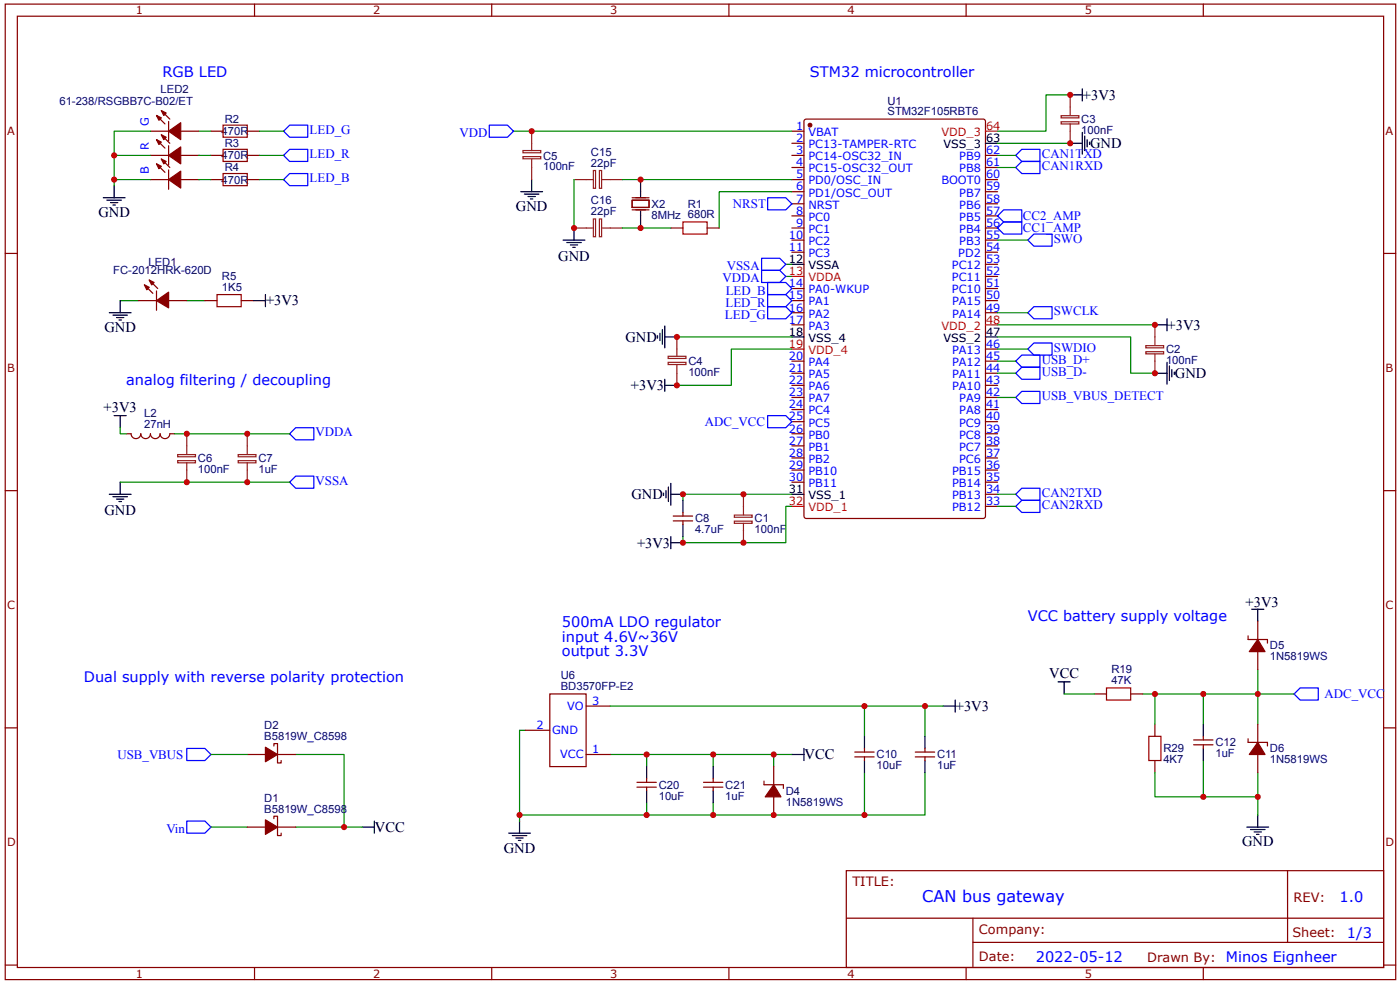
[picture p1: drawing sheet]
<svg xmlns="http://www.w3.org/2000/svg" width="271mm" height="191mm" viewBox="0 0 271 191" stroke-linecap="round" stroke-linejoin="round" font-family="sans-serif">
<g fill="none" stroke="#800" stroke-width=".23">
<path d="M1 .8h269.2v188.8h-269.2zM3.4 3.1h264.4v184.2h-264.4zM49.3 .8v2.3M95.2 .8v2.3M141.1 .8v2.3M187 .8v2.3M232.9 .8v2.3M1 49.1h2.4M39.7 58.2h2.3M46.7 58.2h2.3M267.8 49.1h2.4M1 95h2.4"/>
<path d="M267.8 95h2.4M1 140.9h2.4M267.8 140.9h2.4M163.8 168.5h104v18.8h-104zM163.8 177.7h103.9M188.3 177.7v9.4M249.2 168.5v13.9M1 186.8h2.4M49.3 187.3v2.3M95.2 187.3v2.3M141.1 187.3v2.3M187 187.3v2.3"/>
<path d="M188.3 182.4h79.4M232.9 187.3v2.3M267.8 186.8h2.4"/>
</g>
<path d="M23.3 58.2h3.5M36.2 58.2h3.5" fill="none" stroke="#080" stroke-width=".23"/>
<path d="M23.3 58.2v2.3M49 58.2h2.4M51.4 57v2.4M21.2 60.5h4.2M21.9 61h2.8M22.6 61.5h1.4M23 61.9h.5" fill="none" stroke="#000" stroke-width=".23"/>
<path d="M42 57h4.7v2.4h-4.7z" fill="none" stroke="#a00000" stroke-width=".23"/>
<path d="M30.3 27l.9 .5-.4 .5z" fill="#800"/>
<path d="M30.3 27l.9 .5-.4 .5z" fill="none" stroke="#800" stroke-width=".23"/>
<path d="M31.2 26.1l1 .5-.5 .4z" fill="#800"/>
<path d="M29.1 30.1h3.5M30.3 27l1.6 1.7M31.2 26.1l1 .5-.5 .4zM31.2 26.1l1.7 1.6M32.6 28.2v3.8M35 30.1h3.5" fill="none" stroke="#800" stroke-width=".23"/>
<path d="M32.6 30.1l2.4-1.7v3.3z" fill="#800"/>
<path d="M32.6 30.1l2.4-1.7v3.3z" fill="none" stroke="#800" stroke-width=".23"/>
<path d="M30.3 22.3l.9 .5-.4 .5z" fill="#800"/>
<path d="M30.3 22.3l.9 .5-.4 .5z" fill="none" stroke="#800" stroke-width=".23"/>
<path d="M31.2 21.4l1 .5-.5 .4z" fill="#800"/>
<path d="M29.1 25.4h3.5M30.3 22.3l1.6 1.7M31.2 21.4l1 .5-.5 .4zM31.2 21.4l1.7 1.6M32.6 23.5v3.8M35 25.4h3.5" fill="none" stroke="#800" stroke-width=".23"/>
<path d="M32.6 25.4l2.4-1.6v3.2z" fill="#800"/>
<path d="M32.6 25.4l2.4-1.6v3.2z" fill="none" stroke="#800" stroke-width=".23"/>
<path d="M30.3 31.7l.9 .5-.4 .5z" fill="#800"/>
<path d="M30.3 31.7l.9 .5-.4 .5z" fill="none" stroke="#800" stroke-width=".23"/>
<path d="M31.2 30.8l1 .4-.5 .5z" fill="#800"/>
<path d="M29.1 34.8h3.5M30.3 31.7l1.6 1.7M31.2 30.8l1 .4-.5 .5zM31.2 30.8l1.7 1.6M32.6 32.9v3.7M35 34.8h3.5" fill="none" stroke="#800" stroke-width=".23"/>
<path d="M32.6 34.8l2.4-1.7v3.3z" fill="#800"/>
<path d="M32.6 34.8l2.4-1.7v3.3zM40.8 25.4h2.4M40.8 30.1h2.4M40.8 34.8h2.4M47.9 25.4h2.3M47.9 30.1h2.3M47.9 34.8h2.3M155.8 23.2l.3-.2h34.2l.4 .3 .1 76.6-.3 .4-34.4 .1-.4-.3-.1-76.6z" fill="none" stroke="#800" stroke-width=".23"/>
<path d="M20 38.3h4.2M20.7 38.7h2.8M21.4 39.2h1.4M21.9 39.7h.4M22.1 35.9v2.4" fill="none" stroke="#000" stroke-width=".23"/>
<path d="M54.9 25.4l1.2-1.2h3.5v2.4h-3.5zM54.9 30.1l1.2-1.2h3.5v2.3h-3.5zM54.9 34.8l1.2-1.2h3.5v2.3h-3.5z" fill="none" stroke="#00f" stroke-width=".23"/>
<path d="M43.2 24.2h4.7v2.4h-4.7zM43.2 28.9h4.7v2.3h-4.7zM43.2 33.6h4.7v2.3h-4.7z" fill="none" stroke="#a00000" stroke-width=".23"/>
<path d="M29.1 34.8h-7v1.1M29.1 30.1h-7v4.7M29.1 25.4h-7v4.7M38.5 30.1h2.3M38.5 25.4h2.3M38.5 34.8h2.3M50.2 25.4h4.7M50.2 34.8h4.7M50.2 30.1h4.7" fill="none" stroke="#080" stroke-width=".23"/>
<circle cx="156.8" cy="24.2" r=".35" fill="#800"/>
<g fill="none" stroke="#800" stroke-width=".23">
<path d="M122.4 38.7h3.2v1.5h-3.2zM122.4 38.3h3.2M153.3 25.4h2.3M153.3 27.7h2.3M153.3 30.1h2.3M153.3 32.4h2.3M153.3 34.8h2.3M153.3 37.1h2.3M153.3 39.4h2.3M190.8 30.1h2.3M190.8 32.4h2.3M190.8 34.8h2.3"/>
<path d="M190.8 37.1h2.3M190.8 39.4h2.3M122.4 40.6h3.2M129.9 44.1h2.3M136.9 44.1h2.3M153.3 41.8h2.3M153.3 44.1h2.3M153.3 46.5h2.3M153.3 48.8h2.3M153.3 55.8h2.3M153.3 58.2h2.3M190.8 41.8h2.3"/>
<path d="M190.8 44.1h2.3M190.8 46.5h2.3M190.8 48.8h2.3M190.8 55.8h2.3M190.8 58.2h2.3M190.8 53.5h2.3M190.8 51.2h2.3M153.3 60.5h2.3M153.3 62.9h2.3M153.3 69.9h2.3M153.3 72.2h2.3M153.3 74.6h2.3"/>
<path d="M153.3 76.9h2.3M153.3 79.3h2.3M190.8 60.5h2.3M190.8 69.9h2.3M190.8 72.2h2.3M190.8 74.6h2.3M190.8 76.9h2.3M190.8 79.3h2.3M190.8 67.6h2.3M24.4 84h1a.94 .94 0 0 0 .9 .9 .94 .94 0 0 0 .9-.9 .94 .94 0 0 0 1 .9 .94 .94 0 0 0 .9-.9 .94 .94 0 0 0 1 .9 .94 .94 0 0 0 .9-.9 .94 .94 0 0 0 .9 .9 .94 .94 0 0 0 1-.9h.9M153.3 81.6h2.3M153.3 84h2.3"/>
<path d="M153.3 86.3h2.3M153.3 88.6h2.3M153.3 91h2.3M153.3 93.3h2.3M190.8 81.6h2.3M190.8 84h2.3M190.8 86.3h2.3M190.8 88.6h2.3M190.8 91h2.3M190.8 93.3h2.3M190.8 98h2.3M190.8 95.7h2.3"/>
<circle cx="156.8" cy="24.2" r=".35"/>
</g>
<g fill="none" stroke="#000" stroke-width=".23">
<path d="M207.2 18.4h2.3M209.5 17.2v2.3M100.8 37.1h4.2M101.5 37.6h2.8M102.2 38h1.4M102.7 38.5h.4M102.9 34.8v2.3M124 34.8v3.2M190.8 27.7h2.3M207.2 27.7h2.3M209.5 25.6v4.2M210 26.3v2.8"/>
<path d="M210.4 27v1.4M210.9 27.5v.5M109 46.5h4.2M109.7 46.9h2.8M110.4 47.4h1.4M110.9 47.9h.4M111.1 44.1v2.4M124 40.9v3.2M153.3 51.2h2.3M127.3 65v.4M127.7 64.5v1.4M128.2 63.8v2.8"/>
<path d="M128.7 65.2h2.3M128.7 63.1v4.2M128.7 73.4v2.4M128.7 74.6h2.3M153.3 65.2h2.3M190.8 65.2h2.3M223.6 72.2h2.3M223.6 62.9h2.3M225.9 61.7v2.3M225.9 70.1v4.3M226.4 70.8v2.8M226.8 71.5v1.4"/>
<path d="M227.3 72v.5M21.2 95.7h4.2M21.9 96.1h2.8M22.1 80.4h2.3M22.6 96.6h1.4M23 97.1h.5M23.3 80.4v2.4M23.3 93.3v2.4M128.4 95.4v.5M128.9 95v1.4M129.4 94.3v2.8M129.9 95.7h2.3"/>
<path d="M129.9 93.6v4.2M153.3 95.7h2.3M129.9 103.9v2.3M129.9 105h2.3M182.6 136.7h2.3M184.9 135.5v2.3M72.5 158.9v2.4M100.6 158.9v2.4M153.3 146h2.3M155.6 144.9v2.3M70.1 160.1h2.4M98.5 161.3h4.2"/>
<path d="M99.2 161.7h2.8M99.9 162.2h1.4M100.3 162.7h.5"/>
</g>
<path d="M190.8 25.4h2.3M153.3 53.5h2.3M153.3 67.6h2.3M190.8 62.9h2.3M153.3 98h2.3" fill="none" stroke="#f00" stroke-width=".23"/>
<g fill="none" stroke="#8d2323" stroke-width=".23">
<path d="M207.2 18.4v3.9M101.2 30.3h3.5v.4h-3.5zM101.2 29.1h3.5v.5h-3.5zM102.9 25.4v3.7M102.9 30.8v4M111.1 34.8h3.8M114.9 33h.4v3.4h-.4zM116 33h.5v3.4h-.5zM116.5 34.8h4M205.4 22.4h3.4v.4h-3.4zM205.4 23.6h3.4v.4h-3.4zM207.2 24v3.7"/>
<path d="M111.1 44.1h3.8M114.9 42.4h.4v3.4h-.4zM116 42.4h.5v3.4h-.5zM116.5 44.1h4M129.3 70.1h3.5v.5h-3.5zM129.3 69h3.5v.4h-3.5zM131 65.2v3.8M131 70.6v4M221.8 66.9h3.4v.4h-3.4zM221.8 68.1h3.4v.4h-3.4zM223.6 62.9v4M223.6 68.5v3.7"/>
<path d="M34.4 88h3.4v.4h-3.4zM34.4 89.2h3.4v.4h-3.4zM36.2 84v3.9M36.2 89.6v3.7M46.1 88h3.5v.4h-3.5zM46.1 89.2h3.5v.4h-3.5zM47.9 84v3.9M47.9 89.6v3.7M142.2 99.7h3.4v.4h-3.4zM143.9 95.7v4M142.2 100.9h3.4v.4h-3.4zM143.9 101.3v3.7"/>
</g>
<g fill="none" stroke="#080" stroke-width=".23">
<path d="M207.2 18.4h-4.7v7h-9.4M99.4 25.4h53.9M111.1 34.8v9.3M120.5 34.8h32.8M153.3 37.1h-14.1v7M193.1 30.1h3.5M193.1 32.4h3.5M193.1 27.7h14.1M120.5 44.1h9.4M152.1 53.5h1.2M152.1 51.2h1.2M193.1 46.5h5.9"/>
<path d="M131 65.2h22.3M153.3 67.6h-11.7v7h-10.6M193.1 60.5h5.9M193.1 67.6h5.9M193.1 69.9h3.5M193.1 72.2h3.5M193.1 62.9h30.5M193.1 65.2h25.8v7h4.7M23.3 82.8v1.2h1.1M23.3 93.3h32.8M33.8 84h22.3M153.3 95.7h-21.1v1.1"/>
<path d="M153.3 98h-1.2v7h-19.9v-1.1M193.1 95.7h3.5M193.1 98h3.5M57.2 146h9.4v14.1M101.7 141.3h-1.1v17.6M118.1 146h35.2M179 149.5v8.2h-78.4M57.2 160.1h12.9"/>
</g>
<g fill="none" stroke="#00f" stroke-width=".23">
<path d="M94.7 24.2h3.5l1.2 1.2-1.2 1.2h-3.5zM148.6 38.3h3.5l1.2 1.1-1.2 1.2h-3.5zM196.6 30.1l1.2-1.2h3.5v2.3h-3.5zM196.6 32.4l1.2-1.2h3.5v2.4h-3.5zM147.4 52.3h3.5l1.2 1.2-1.2 1.2h-3.5zM147.4 50h3.5l1.2 1.2-1.2 1.1h-3.5zM199 46.5l1.1-1.2h3.5v2.3h-3.5zM200.1 59.4h3.5v2.3h-3.5l-1.1-1.2zM196.6 72.2l1.2-1.1h3.5v2.3h-3.5zM196.6 69.9l1.2-1.2h3.5v2.4h-3.5zM196.6 76.9l1.2-1.1h3.5v2.3h-3.5zM199 67.6l1.1-1.2h3.5v2.3h-3.5z"/>
<path d="M56.1 84l1.1-1.2h3.5v2.3h-3.5zM56.1 93.3l1.1-1.1h3.5v2.3h-3.5zM196.6 98l1.2-1.2h3.5v2.4h-3.5zM196.6 95.7l1.2-1.2h3.5v2.3h-3.5zM36.2 158.9h3.5l1.1 1.2-1.1 1.2h-3.5zM36.2 144.9h3.5l1.1 1.1-1.1 1.2h-3.5z"/>
</g>
<path d="M132.2 43h4.7v2.3h-4.7z" fill="none" stroke="#a00000" stroke-width=".23"/>
<path d="M28 55.1l.9 .5-.5 .5z" fill="#800"/>
<path d="M28 55.1l.9 .5-.5 .5z" fill="none" stroke="#800" stroke-width=".23"/>
<path d="M28.9 54.2l.9 .5-.4 .4z" fill="#800"/>
<path d="M26.8 58.2h3.5M28 55.1l1.6 1.7M28.9 54.2l1.6 1.6M28.9 54.2l.9 .5-.4 .4zM30.3 56.3v3.8M32.6 58.2h3.6" fill="none" stroke="#800" stroke-width=".23"/>
<path d="M30.3 58.2l2.3-1.7v3.1z" fill="#800"/>
<path d="M30.3 58.2l2.3-1.7v3.1zM47.9 146h3.5M53 144.4v-.5h.7v3.8h.7v-.5M53.7 146h3.5" fill="none" stroke="#800" stroke-width=".23"/>
<path d="M51.4 144.6l2.3 1.4-2.3 1.4z" fill="#800"/>
<path d="M211.8 134.3h2.4M218.9 134.3h2.3M51.4 144.6l2.3 1.4-2.3 1.4zM53 158.4v-.4h.7v3.7h.7v-.4M223.6 140.2v2.3M223.6 147.2v2.3M47.9 160.1h3.5M53.7 160.1h3.5" fill="none" stroke="#800" stroke-width=".23"/>
<path d="M193.1 76.9h3.5M206 134.3h5.8M221.2 134.3h2.4v5.9M223.6 134.3h26.9M232.9 134.3v5.9M243.5 129.6v10.6M40.8 146h7.1M223.6 149.5v4.7h19.9v3.5M232.9 147.2v7M243.5 149.5v4.7M40.8 160.1h7.1" fill="none" stroke="#080" stroke-width=".23"/>
<path d="M148.6 59.4h3.5l1.2 1.1-1.2 1.2h-3.5zM148.6 57h3.5l1.2 1.2-1.2 1.2h-3.5zM148.6 54.7h3.5l1.2 1.1-1.2 1.2h-3.5zM193.1 41.8l1.2-1.2h3.5v2.4h-3.5zM193.1 44.1l1.2-1.1h3.5v2.3h-3.5zM148.6 80.4h3.5l1.2 1.2-1.2 1.2h-3.5zM250.5 134.3l1.2-1.2h3.5v2.4h-3.5z" fill="none" stroke="#00f" stroke-width=".23"/>
<path d="M214.2 133.1h4.7v2.4h-4.7zM222.4 142.5h2.3v4.7h-2.3z" fill="none" stroke="#a00000" stroke-width=".23"/>
<path d="M242.3 117.9h2.3M243.5 117.9v2.4M204.8 132h2.4M206 132v2.3M243.5 157.7v2.4M241.4 160.1h4.2M242.1 160.6h2.8M242.8 161h1.4M243.2 161.5h.5" fill="none" stroke="#000" stroke-width=".23"/>
<path d="M51.4 158.7l2.3 1.4-2.3 1.4z" fill="#800"/>
<g fill="none" stroke="#800" stroke-width=".23">
<path d="M130.3 99.9h3.8M132.2 99.2v.7M130.3 100.8h3.8M132.2 100.8v.7M106.4 134.3h7.1v14.1h-7.1zM113.5 136.7h4.6M51.4 158.7l2.3 1.4-2.3 1.4zM101.7 141.3h4.7M113.5 146h4.6M123.3 152.4h3.7M123.3 151.4h3.7M125.2 150.7v.7"/>
<path d="M125.2 152.4v.7M147.9 151.9h3.7M149.8 148.4v3.5M149.8 154.2v3.5M165.5 146.5h3.7M165.5 145.6h3.7M167.3 144.9v.7M167.3 146.5v.7"/>
</g>
<path d="M118.1 136.7h64.5M167.3 136.7v5.8M179 136.7v5.8M125.2 146v2.4M125.2 155.4v2.3M138.1 146v2.4M138.1 155.4v2.3M149.8 146v2.4M167.3 149.5v8.2" fill="none" stroke="#080" stroke-width=".23"/>
<path d="M132.2 96.8v2.4M132.2 101.5v2.4M125.2 148.4v2.3M125.2 153.1v2.3M167.3 142.5v2.4M167.3 147.2v2.3" fill="none" stroke="#000" stroke-width=".23"/>
<path d="M149.8 151.9l1.4 2.3h-3.1z" fill="#800"/>
<path d="M241.6 123.8h3.7M243.5 120.3v3.5M243.5 126.1v3.5M147.9 151.2v.7M149.8 151.9l1.4 2.3h-3.1zM151.6 151.9v.7" fill="none" stroke="#800" stroke-width=".23"/>
<path d="M243.5 123.8l1.4 2.3h-3.1z" fill="#800"/>
<path d="M241.6 123.1v.7M243.5 123.8l1.4 2.3h-3.1zM245.3 123.8v.7M241.6 143.7h3.7M243.5 140.2v3.5M243.5 146v3.5" fill="none" stroke="#800" stroke-width=".23"/>
<path d="M243.5 143.7l1.4 2.3h-3.1z" fill="#800"/>
<g fill="none" stroke="#800" stroke-width=".23">
<path d="M136.2 152.4h3.7M136.2 151.4h3.7M138.1 150.7v.7M138.1 152.4v.7M177.2 146.5h3.7M177.2 145.6h3.7M179 144.9v.7M179 146.5v.7M231.1 144.2h3.7M231.1 143.2h3.7M232.9 142.5v.7M232.9 144.2v.7"/>
<path d="M241.6 143v.7M243.5 143.7l1.4 2.3h-3.1zM245.3 143.7v.7"/>
</g>
<path d="M138.1 148.4v2.3M138.1 153.1v2.3M179 142.5v2.4M179 147.2v2.3M232.9 140.2v2.3M232.9 144.9v2.3" fill="none" stroke="#000" stroke-width=".23"/>
<g fill="#c00">
<circle cx="22.1" cy="34.8" r=".59"/>
<circle cx="22.1" cy="30.1" r=".59"/>
<circle cx="102.9" cy="25.4" r=".59"/>
<circle cx="124" cy="34.8" r=".59"/>
<circle cx="124" cy="44.1" r=".59"/>
<circle cx="111.1" cy="44.1" r=".59"/>
<circle cx="132.2" cy="95.7" r=".59"/>
<circle cx="132.2" cy="105" r=".59"/>
<circle cx="143.9" cy="105" r=".59"/>
<circle cx="143.9" cy="95.7" r=".59"/>
<circle cx="207.2" cy="27.7" r=".59"/>
<circle cx="207.2" cy="18.4" r=".59"/>
<circle cx="223.6" cy="62.9" r=".59"/>
<circle cx="223.6" cy="72.2" r=".59"/>
<circle cx="131" cy="65.2" r=".59"/>
<circle cx="131" cy="74.6" r=".59"/>
<circle cx="66.6" cy="160.1" r=".59"/>
<circle cx="47.9" cy="93.3" r=".59"/>
<circle cx="36.2" cy="93.3" r=".59"/>
<circle cx="47.9" cy="84" r=".59"/>
<circle cx="36.2" cy="84" r=".59"/>
<circle cx="243.5" cy="154.2" r=".59"/>
<circle cx="232.9" cy="154.2" r=".59"/>
<circle cx="223.6" cy="134.3" r=".59"/>
<circle cx="243.5" cy="134.3" r=".59"/>
<circle cx="232.9" cy="134.3" r=".59"/>
<circle cx="100.6" cy="157.7" r=".59"/>
<circle cx="179" cy="136.7" r=".59"/>
<circle cx="149.8" cy="146" r=".59"/>
<circle cx="125.2" cy="157.7" r=".59"/>
<circle cx="125.2" cy="146" r=".59"/>
<circle cx="138.1" cy="146" r=".59"/>
<circle cx="138.1" cy="157.7" r=".59"/>
<circle cx="167.3" cy="136.7" r=".59"/>
<circle cx="167.3" cy="157.7" r=".59"/>
<circle cx="149.8" cy="157.7" r=".59"/>
</g>
<text font-size="3.1" fill="#00f" x="178.5" y="174.5">CAN bus gateway</text>
<g font-size="2.8" fill="#00f">
<text x="31.5" y="14.9">RGB LED</text>
<text x="156.8" y="14.9">STM32 microcontroller</text>
<text x="24.4" y="74.6">analog filtering / decoupling</text>
<text x="108.8" y="121.4">500mA LDO regulator</text>
<text x="108.8" y="124.2">input 4.6V~36V</text>
<text x="199" y="120.3">VCC battery supply voltage</text>
<text x="16.2" y="132">Dual supply with reverse polarity protection</text>
<text x="108.8" y="127.1">output 3.3V</text>
<text x="259.3" y="174.7">1.0</text>
<text x="260.7" y="181.5">1/3</text>
<text x="200.5" y="186.2">2022-05-12</text>
</g>
<g font-size="2.8">
<text x="209.6" y="19.3">+3V3</text>
<text x="211" y="28.7">GND</text>
<text x="99.9" y="40.9">GND</text>
<text x="19.1" y="42">GND</text>
<text x="108.1" y="50.5">GND</text>
<text x="51.5" y="59.1">+3V3</text>
<text x="20.2" y="64.3">GND</text>
<text x="226" y="63.8">+3V3</text>
<text x="121.1" y="66.2">GND</text>
<text x="122.1" y="75.5">+3V3</text>
<text x="227.4" y="73.2">GND</text>
<text x="20.1" y="79.7">+3V3</text>
<text x="20.2" y="99.7">GND</text>
<text x="122.2" y="96.6">GND</text>
<text x="123.3" y="106">+3V3</text>
<text x="241.1" y="117.5">+3V3</text>
<text x="203.1" y="131.2">VCC</text>
<text x="185" y="137.6">+3V3</text>
<text x="155.7" y="147">VCC</text>
<text x="72.6" y="161">VCC</text>
<text x="97.5" y="165">GND</text>
<text x="240.4" y="163.8">GND</text>
</g>
<g font-size="2.5" fill="#00f">
<text x="59.9" y="25.8">LED_G</text>
<text x="89" y="26.6">VDD</text>
<text x="59.9" y="30.5">LED_R</text>
<text x="59.9" y="35.2">LED_B</text>
<text x="201.6" y="32.9">CAN1RXD</text>
<text x="201.7" y="30.6">CAN1TXD</text>
<text x="141.9" y="40.3">NRST</text>
<text x="198" y="42.6">CC2_AMP</text>
<text x="198" y="45">CC1_AMP</text>
<text x="204" y="47">SWO</text>
<text x="140.7" y="52.3">VSSA</text>
<text x="139.9" y="54.7">VDDA</text>
<text x="140.4" y="59.4">LED_R</text>
<text x="140.5" y="57.1">LED_B</text>
<text x="140.3" y="61.8">LED_G</text>
<text x="204" y="61">SWCLK</text>
<text x="201.7" y="70.4">USB_D+</text>
<text x="204" y="68">SWDIO</text>
<text x="201.6" y="72.7">USB_D-</text>
<text x="201.7" y="77.5">USB_VBUS_DETECT</text>
<text x="136.4" y="82.5">ADC_VCC</text>
<text x="61.1" y="84.4">VDDA</text>
<text x="61.1" y="93.8">VSSA</text>
<text x="201.6" y="98.5">CAN2RXD</text>
<text x="201.7" y="96.2">CAN2TXD</text>
<text x="256.4" y="135.1">ADC_VCC</text>
<text x="22.7" y="146.9">USB_VBUS</text>
<text x="32.2" y="161.3">Vin</text>
</g>
<g font-size="2.5" fill="#800">
<text x="165" y="171.6">TITLE:</text>
<text x="250.4" y="174.7">REV:</text>
<text x="189.5" y="180.7">Company:</text>
<text x="250.2" y="181.4">Sheet:</text>
<text x="189.5" y="186.1">Date:</text>
<text x="222.1" y="186.1">Drawn By: Minos Eignheer</text>
</g>
<g font-size="2.2" fill="#800">
<text x="26.3" y="2.8">1</text>
<text x="72.2" y="2.8">2</text>
<text x="118.1" y="2.8">3</text>
<text x="164.1" y="2.8">4</text>
<text x="210" y="2.8">5</text>
<text x="1.4" y="26.1">A</text>
<text x="268.2" y="26.1">A</text>
<text x="1.4" y="72">B</text>
<text x="268.2" y="72">B</text>
<text x="1.4" y="117.9">C</text>
<text x="268.2" y="117.9">C</text>
<text x="1.4" y="163.8">D</text>
<text x="268.2" y="163.8">D</text>
<text x="26.3" y="189.3">1</text>
<text x="72.2" y="189.3">2</text>
<text x="118.1" y="189.3">3</text>
<text x="164.1" y="189.3">4</text>
<text x="210" y="189.3">5</text>
</g>
<g font-size="2.2" fill="#000080">
<text x="31.1" y="17.9">LED2</text>
<text x="11.5" y="20.3">61-238/RSGBB7C-B02/ET</text>
<text x="43.5" y="23.8">R2</text>
<text x="171.8" y="22.3">STM32F105RBT6</text>
<text x="171.8" y="20.2">U1</text>
<text x="209.3" y="23.8">C3</text>
<text x="42.9" y="26.1">470R</text>
<text x="43.5" y="28.5">R3</text>
<text x="209.3" y="25.9">100nF</text>
<text x="42.9" y="30.8">470R</text>
<text x="42.9" y="35.5">470R</text>
<text x="43.5" y="33.2">R4</text>
<text x="105.1" y="33">100nF</text>
<text x="105.1" y="30.9">C5</text>
<text x="114.4" y="32.3">22pF</text>
<text x="114.4" y="30.2">C15</text>
<text x="114.4" y="41.7">22pF</text>
<text x="114.4" y="39.6">C16</text>
<text x="126.1" y="40.2">X2</text>
<text x="133.1" y="40.2">R1</text>
<text x="126.1" y="42.3">8MHz 680R</text>
<text x="21.9" y="53.1">FC-2012HRK-620D</text>
<text x="28.7" y="51.4">LED1</text>
<text x="43" y="56.3">1K5</text>
<text x="43" y="54.2">R5</text>
<text x="133.2" y="70.7">C4</text>
<text x="225.7" y="70.4">100nF</text>
<text x="225.7" y="68.3">C2</text>
<text x="133.2" y="72.8">100nF</text>
<text x="27.9" y="82.8">27nH</text>
<text x="27.9" y="80.7">L2</text>
<text x="38.3" y="89.4">C6</text>
<text x="50" y="89.4">C7</text>
<text x="38.3" y="91.5">100nF</text>
<text x="50" y="91.5">1uF</text>
<text x="134.5" y="101.1">C8</text>
<text x="146.1" y="101.1">C1</text>
<text x="134.5" y="103.2">4.7uF</text>
<text x="146.1" y="103.2">100nF</text>
<text x="245.8" y="125.7">D5</text>
<text x="108.5" y="131.5">U6</text>
<text x="215.1" y="130.3">R19</text>
<text x="245.8" y="127.8">1N5819WS</text>
<text x="108.5" y="133.6">BD3570FP-E2</text>
<text x="215.1" y="132.4">47K</text>
<text x="51.2" y="143.2">B5819W_C8598</text>
<text x="51.2" y="141.1">D2</text>
<text x="169.7" y="148.9">10uF</text>
<text x="169.7" y="146.8">C10</text>
<text x="181.4" y="148.9">1uF</text>
<text x="181.4" y="146.8">C11</text>
<text x="225.2" y="147.7">4K7</text>
<text x="225.2" y="145.6">R29</text>
<text x="235.3" y="146.6">1uF</text>
<text x="235.3" y="144.5">C12</text>
<text x="245.8" y="147.7">1N5819WS</text>
<text x="245.8" y="145.6">D6</text>
<text x="51.2" y="155.1">D1</text>
<text x="127.5" y="154.7">10uF</text>
<text x="127.5" y="152.6">C20</text>
<text x="140.4" y="154.8">1uF</text>
<text x="140.4" y="152.6">C21</text>
<text x="152.1" y="155.9">1N5819WS</text>
<text x="152.1" y="153.8">D4</text>
<text x="51.2" y="157.3">B5819W_C8598</text>
</g>
<g font-size="2.2" fill="#00f">
<text x="28.8" y="29" transform="rotate(-90 28.8 29)">R</text>
<text x="28.8" y="24.4" transform="rotate(-90 28.8 24.4)">G</text>
<text x="154.1" y="25.2">1</text>
<text x="154.1" y="27.5">2</text>
<text x="154.1" y="29.8">3</text>
<text x="156.5" y="26.3">VBAT</text>
<text x="156.5" y="28.7">PC13-TAMPER-RTC</text>
<text x="190.9" y="29.8">62</text>
<text x="28.8" y="33.6" transform="rotate(-90 28.8 33.6)">B</text>
<text x="154.1" y="32.2">4</text>
<text x="154.1" y="34.5">5</text>
<text x="156.5" y="31">PC14-OSC32_IN</text>
<text x="156.5" y="33.4">PC15-OSC32_OUT</text>
<text x="156.5" y="35.7">PD0/OSC_IN</text>
<text x="182.2" y="35.7">BOOT0</text>
<text x="185.7" y="33.4">PB8</text>
<text x="185.7" y="31">PB9</text>
<text x="190.9" y="32.2">61</text>
<text x="190.9" y="34.5">60</text>
<text x="154.1" y="39.2">7</text>
<text x="154.1" y="41.6">8</text>
<text x="154.1" y="36.9">6</text>
<text x="156.5" y="38">PD1/OSC_OUT</text>
<text x="156.5" y="40.4">NRST</text>
<text x="185.7" y="40.4">PB6</text>
<text x="185.7" y="38">PB7</text>
<text x="190.9" y="41.6">57</text>
<text x="190.9" y="39.2">58</text>
<text x="190.9" y="36.9">59</text>
<text x="152.7" y="46.2">10</text>
<text x="154.1" y="43.9">9</text>
<text x="156.5" y="42.7">PC0</text>
<text x="156.5" y="45.1">PC1</text>
<text x="156.5" y="47.4">PC2</text>
<text x="185.7" y="47.4">PB3</text>
<text x="185.7" y="45.1">PB4</text>
<text x="185.7" y="42.7">PB5</text>
<text x="190.9" y="46.2">55</text>
<text x="190.9" y="43.9">56</text>
<text x="152.7" y="48.6">11</text>
<text x="156.5" y="49.8">PC3</text>
<text x="184.3" y="52.1">PC12</text>
<text x="185.5" y="49.8">PD2</text>
<text x="190.9" y="53.3">52</text>
<text x="190.9" y="50.9">53</text>
<text x="190.9" y="48.6">54</text>
<text x="152.7" y="55.6">14</text>
<text x="152.7" y="58">15</text>
<text x="156.5" y="56.8">PA0-WKUP</text>
<text x="156.5" y="59.1">PA1</text>
<text x="184.3" y="56.8">PC10</text>
<text x="184.3" y="54.4">PC11</text>
<text x="184.3" y="59.1">PA15</text>
<text x="190.9" y="58">50</text>
<text x="190.9" y="55.6">51</text>
<text x="152.7" y="60.3">16</text>
<text x="152.7" y="62.6">17</text>
<text x="156.5" y="61.5">PA2</text>
<text x="156.5" y="63.8">PA3</text>
<text x="184.3" y="61.5">PA14</text>
<text x="190.9" y="60.3">49</text>
<text x="152.7" y="69.7">20</text>
<text x="156.5" y="70.8">PA4</text>
<text x="184.3" y="70.8">PA12</text>
<text x="184.3" y="68.5">PA13</text>
<text x="190.9" y="69.7">45</text>
<text x="190.9" y="67.3">46</text>
<text x="152.7" y="72">21</text>
<text x="152.7" y="74.4">22</text>
<text x="152.7" y="76.7">23</text>
<text x="156.5" y="73.2">PA5</text>
<text x="156.5" y="75.5">PA6</text>
<text x="156.5" y="77.9">PA7</text>
<text x="184.3" y="75.5">PA10</text>
<text x="184.3" y="73.2">PA11</text>
<text x="185.7" y="77.9">PA9</text>
<text x="190.9" y="74.4">43</text>
<text x="190.9" y="72">44</text>
<text x="190.9" y="76.7">42</text>
<text x="152.7" y="79">24</text>
<text x="152.7" y="81.4">25</text>
<text x="152.7" y="83.7">26</text>
<text x="156.5" y="80.2">PC4</text>
<text x="156.5" y="82.6">PC5</text>
<text x="185.7" y="82.6">PC9</text>
<text x="185.7" y="80.2">PA8</text>
<text x="190.9" y="83.7">39</text>
<text x="190.9" y="81.4">40</text>
<text x="190.9" y="79">41</text>
<text x="152.7" y="86.1">27</text>
<text x="152.7" y="88.4">28</text>
<text x="156.5" y="84.9">PB0</text>
<text x="156.5" y="87.2">PB1</text>
<text x="156.5" y="89.6">PB2</text>
<text x="185.7" y="89.6">PC6</text>
<text x="185.7" y="87.2">PC7</text>
<text x="185.7" y="84.9">PC8</text>
<text x="190.9" y="88.4">37</text>
<text x="190.9" y="86.1">38</text>
<text x="152.7" y="90.7">29</text>
<text x="152.7" y="93.1">30</text>
<text x="156.5" y="91.9">PB10</text>
<text x="156.5" y="94.3">PB11</text>
<text x="184.3" y="94.3">PB14</text>
<text x="184.3" y="91.9">PB15</text>
<text x="190.9" y="95.4">34</text>
<text x="190.9" y="93.1">35</text>
<text x="190.9" y="90.7">36</text>
<text x="184.3" y="98.9">PB12</text>
<text x="184.3" y="96.6">PB13</text>
<text x="190.9" y="97.8">33</text>
<text x="109.8" y="137.4">VO</text>
<text x="114.6" y="136.4">3</text>
<text x="103.9" y="141.1">2</text>
<text x="106.9" y="142.1">GND</text>
<text x="108.4" y="146.7">VCC</text>
<text x="114.6" y="145.8">1</text>
</g>
<g font-size="2.2" fill="#f00">
<text x="182.3" y="26.3">VDD_3</text>
<text x="190.9" y="25.2">64</text>
<text x="152.7" y="53.3">13</text>
<text x="156.5" y="54.4">VDDA</text>
<text x="182.3" y="63.8">VDD_2</text>
<text x="190.9" y="62.6">48</text>
<text x="152.7" y="67.3">19</text>
<text x="156.5" y="68.5">VDD_4</text>
<text x="152.7" y="97.8">32</text>
<text x="156.5" y="98.9">VDD_1</text>
</g>
<g font-size="2.2">
<text x="182.6" y="28.7">VSS_3</text>
<text x="190.9" y="27.5">63</text>
<text x="152.7" y="50.9">12</text>
<text x="156.5" y="52.1">VSSA</text>
<text x="152.7" y="65">18</text>
<text x="190.9" y="65">47</text>
<text x="156.5" y="66.2">VSS_4</text>
<text x="182.6" y="66.2">VSS_2</text>
<text x="152.7" y="95.4">31</text>
<text x="156.5" y="96.6">VSS_1</text>
</g>
</svg>
